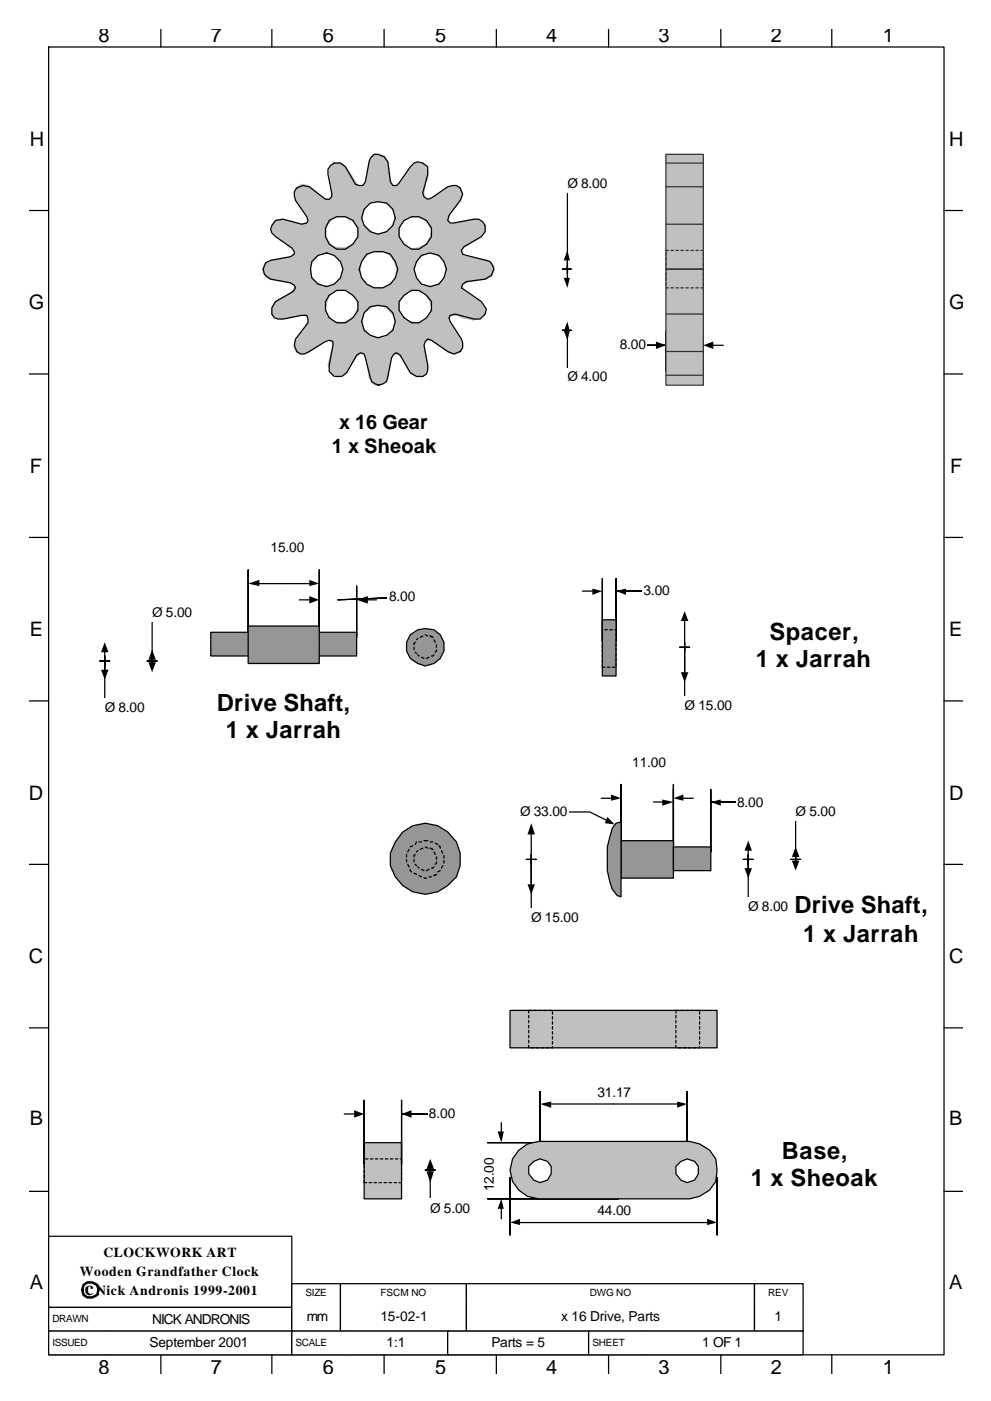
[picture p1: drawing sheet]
<svg xmlns="http://www.w3.org/2000/svg" width="210mm" height="297mm" viewBox="0 0 210 297" stroke-linecap="round" stroke-linejoin="round" font-family="sans-serif">
<g fill="none" stroke="#000" stroke-width=".26">
<path d="M10.3 10h190v277.2h-190zM34.1 6.2v3.8M57.7 6.2v3.8M81.5 6.2v3.8M105.3 6.2v3.8M129.1 6.2v3.8M152.9 6.2v3.8M176.5 6.2v3.8M6.3 44.6h4M200.3 44.6h4M6.3 79.3h4M200.3 79.3h4"/>
<path d="M6.3 113.9h4M200.3 113.9h4M6.3 148.6h4M200.3 148.6h4M6.3 183.3h4M200.3 183.3h4M6.3 217.9h4M200.3 217.9h4M6.3 252.6h4M200.3 252.6h4M34.1 287.2v4.1M57.7 287.2v4.1"/>
<path d="M81.5 287.2v4.1M105.3 287.2v4.1M129.1 287.2v4.1M152.9 287.2v4.1M176.5 287.2v4.1"/>
</g>
<path d="M10.3 262.1h51.6v15.1h-51.6z" fill-rule="evenodd" fill="#fff" stroke="#000" stroke-width=".26"/>
<path d="M61.9 272.2h10.3v3.9h-10.3z" fill-rule="evenodd" fill="#fff"/>
<path d="M61.9 276.1v-3.9h10.3v3.9" fill="none" stroke="#000" stroke-width=".26"/>
<path d="M72.2 272.2h26.8v3.9h-26.8z" fill-rule="evenodd" fill="#fff"/>
<path d="M72.2 276.1v-3.9h26.8v3.9" fill="none" stroke="#000" stroke-width=".26"/>
<path d="M99 272.2h61.1v3.9h-61.1z" fill-rule="evenodd" fill="#fff"/>
<path d="M99 276.1v-3.9h61.1v3.9" fill="none" stroke="#000" stroke-width=".26"/>
<path d="M160.1 272.2h10.3v3.9h-10.3z" fill-rule="evenodd" fill="#fff"/>
<path d="M160.1 276.1v-3.9h10.3v3.9" fill="none" stroke="#000" stroke-width=".26"/>
<path d="M10.3 277.2h13.5v5h-13.5z" fill-rule="evenodd" fill="#fff"/>
<path d="M23.8 277.2h-13.5v5h13.5" fill="none" stroke="#000" stroke-width=".26"/>
<path d="M23.8 277.2h38.1v5h-38.1z" fill-rule="evenodd" fill="#fff"/>
<path d="M23.8 277.2h38.1v5h-38.1" fill="none" stroke="#000" stroke-width=".26"/>
<path d="M61.9 276.1h10.3v6.1h-10.3z" fill-rule="evenodd" fill="#fff"/>
<path d="M61.9 276.1v6.1h10.3v-6.1" fill="none" stroke="#000" stroke-width=".26"/>
<path d="M72.2 276.1h26.8v6.1h-26.8z" fill-rule="evenodd" fill="#fff"/>
<path d="M72.2 276.1v6.1h26.8v-6.1" fill="none" stroke="#000" stroke-width=".26"/>
<path d="M99 276.1h61.1v6.1h-61.1z" fill-rule="evenodd" fill="#fff"/>
<path d="M99 276.1v6.1h61.1v-6.1" fill="none" stroke="#000" stroke-width=".26"/>
<path d="M160.1 276.1h10.3v6.1h-10.3z" fill-rule="evenodd" fill="#fff"/>
<path d="M160.1 276.1v6.1h10.3v-6.1" fill="none" stroke="#000" stroke-width=".26"/>
<path d="M10.3 282.2h12.5v5h-12.5z" fill-rule="evenodd" fill="#fff"/>
<path d="M22.8 282.2h-12.5v5h12.5" fill="none" stroke="#000" stroke-width=".26"/>
<path d="M22.8 282.2h39.1v5h-39.1z" fill-rule="evenodd" fill="#fff"/>
<path d="M22.8 282.2h39.1v5h-39.1" fill="none" stroke="#000" stroke-width=".26"/>
<path d="M61.9 282.2h11.4v5h-11.4z" fill-rule="evenodd" fill="#fff"/>
<path d="M73.3 282.2h-11.4v5h11.4" fill="none" stroke="#000" stroke-width=".26"/>
<path d="M73.3 282.2h21.7v5h-21.7z" fill-rule="evenodd" fill="#fff"/>
<path d="M73.3 282.2h21.7v5h-21.7" fill="none" stroke="#000" stroke-width=".26"/>
<path d="M95 282.2h29.9v5h-29.9z" fill-rule="evenodd" fill="#fff" stroke="#000" stroke-width=".26"/>
<path d="M124.9 282.2h11.4v5h-11.4z" fill-rule="evenodd" fill="#fff"/>
<path d="M136.3 282.2h-11.4v5h11.4" fill="none" stroke="#000" stroke-width=".26"/>
<path d="M136.3 282.2h34.1v5h-34.1z" fill-rule="evenodd" fill="#fff"/>
<path d="M136.3 282.2h34.1v5h-34.1" fill="none" stroke="#000" stroke-width=".26"/>
<path d="M141.3 70.3v8.5zM149.2 70.3v8.5zM134.1 73.2h7.2z" fill-rule="evenodd" fill="#fff"/>
<path d="M137.1 73.2h2.1M141.3 70.3v8.5v-8.5M141.3 73.2h-7.2h7.2M149.2 70.3v8.5v-8.5M151.3 73.2h2.2" fill="none" stroke="#000" stroke-width=".26"/>
<path d="M139.2 72.4l2.1 .8-2.1 .8zM149.2 73.2l2.1-.8v1.6z" fill="#000"/>
<path d="M131.2 71.1h6.1v4h-6.1z" fill-rule="evenodd" fill="#fff"/>
<path d="M141.3 32.7h7.9v49h-7.9z" fill-rule="evenodd" fill="#c0c0c0" stroke="#333" stroke-width=".26"/>
<g fill="none" stroke="#333" stroke-width=".26">
<path d="M141.3 34.6h7.9M141.3 39.6h7.9M141.3 53.1h.5M141.3 53.6v.6M141.3 54.7v.5M141.3 55.7v.6M141.3 56.8v.5M141.3 57.9v.5M141.3 58.9v.5M141.3 60v.5M141.3 57.1h7.9M141.3 47.5h7.9"/>
<path d="M142.3 53.1h.6M143.4 53.1h.5M144.5 53.1h.5M145.5 53.1h.5M146.6 53.1h.5M147.6 53.1h.6M148.7 53.1h.5M149.2 53.6v.6M149.2 54.7v.5M149.2 55.7v.6M149.2 56.8v.5M149.2 57.9v.5"/>
<path d="M149.2 58.9v.5M149.2 60v.5M141.3 61h.5M141.3 79.6h7.9M141.3 74.5h7.9M141.3 66.6h7.9M142.3 61h.6M143.4 61h.5M144.5 61h.5M145.5 61h.5M146.6 61h.5M147.6 61h.6"/>
<path d="M148.7 61h.5"/>
</g>
<path d="M119.3 57.1h1.9zM120.4 56.3v1.8z" fill-rule="evenodd" fill="#fff"/>
<path d="M120.4 39.1v18v-1.9M119.3 57.1h1.9h-1.9M120.4 58.1v-1.8v1.8M120.4 57.1v2.1" fill="none" stroke="#000" stroke-width=".26"/>
<path d="M120.4 53.1l.5 2.1h-1.3zM119.6 58.9h1.3l-.5 2.1z" fill="#000"/>
<g fill="#fff">
<path d="M119.9 37h9.2v3.9h-9.2z" fill-rule="evenodd"/>
<path d="M119.3 70h1.9zM120.4 69.2v1.9z" fill-rule="evenodd"/>
</g>
<path d="M119.3 70h1.9h-1.9M120.4 71.1v-1.9v1.9M120.4 70.3v-.3v10.1M120.4 70h.1" fill="none" stroke="#000" stroke-width=".26"/>
<path d="M120.4 68.2l.5 2.1h-1.3zM119.6 70h1.3l-.5 2.1z" fill="#000"/>
<g fill="#fff">
<path d="M119.9 78h9.2v3.9h-9.2z" fill-rule="evenodd"/>
<path d="M108.2 249.7v12.1zM152.1 249.7v12.1z" fill-rule="evenodd"/>
</g>
<path d="M110.3 259.2h40M108.2 261.8v-12.1v12.1M152.1 261.8v-12.1v12.1" fill="none" stroke="#000" stroke-width=".26"/>
<path d="M108.2 259.2l2.1-.8v1.3zM150 258.4l2.1 .8-2.1 .5z" fill="#000"/>
<g fill="#fff">
<path d="M126.5 254.7h7.6v4h-7.6z" fill-rule="evenodd"/>
<path d="M114.6 231.4v15.4zM145.8 231.4v15.4z" fill-rule="evenodd"/>
</g>
<path d="M114.6 231.4v15.4v-15.4M116.7 234.1h27.2M145.8 231.4v15.4v-15.4" fill="none" stroke="#000" stroke-width=".26"/>
<path d="M114.6 234.1l2.3-.6v1.4zM143.7 233.5l2.1 .6-2.1 .8z" fill="#000"/>
<g fill="#fff">
<path d="M126.5 229.6h7.6v3.9h-7.6z" fill-rule="evenodd"/>
<path d="M103.5 254.2h27.7zM103.5 242.3h27.7z" fill-rule="evenodd"/>
</g>
<path d="M106.4 238v2.2M103.5 254.2h27.7h-27.7M103.5 242.3h27.7h-27.7M106.4 256v2.4" fill="none" stroke="#000" stroke-width=".26"/>
<path d="M105.6 239.9h1.3l-.5 2.4zM106.4 254.2l.5 2.1h-1.3z" fill="#000"/>
<path d="M101.9 245.2h3.9v7.9h-3.9z" fill-rule="evenodd" fill="#fff"/>
<path d="M77.3 242.3h7.9v11.9h-7.9z" fill-rule="evenodd" fill="#c0c0c0" stroke="#000" stroke-width=".26"/>
<g fill="none" stroke="#000" stroke-width=".26">
<path d="M77.3 250.2v.5h.5M77.3 246v.5M77.3 247v.6M77.3 248.1v.5M77.3 249.1v.6M77.5 245.7h.6M78.3 250.7h.5M78.6 245.7h.5M79.4 250.7h.5M79.6 245.7h.6M80.4 250.7h.6M80.7 245.7h.5"/>
<path d="M81.5 250.7h.5M81.8 245.7h.5M82.5 250.7h.6M82.8 245.7h.5M83.6 250.7h.5M83.9 245.7h.5M84.7 250.7h.5M84.9 245.7h.3v.3M85.2 246.5v.5M85.2 247.6v.5M85.2 248.6v.5M85.2 249.7v.5"/>
</g>
<path d="M77.3 233.3v13.5zM85.2 233.3v13.5zM85.2 236.2h8.5z" fill-rule="evenodd" fill="#fff"/>
<path d="M73 236.2h2.4M77.3 233.3v13.5v-13.5M85.2 233.3v13.5v-13.5M85.2 236.2h8.5h-8.5M87.3 236.2h2.1" fill="none" stroke="#000" stroke-width=".26"/>
<path d="M75.1 235.4l2.2 .8-2.2 .8zM85.2 236.2l2.1-.8v1.6z" fill="#000"/>
<g fill="#fff">
<path d="M90.8 234.1h6v3.9h-6z" fill-rule="evenodd"/>
<path d="M90.2 248.1h2.1zM91.3 247v2.1z" fill-rule="evenodd"/>
</g>
<path d="M90.2 248.1h2.1h-2.1M91.3 249.1v-2.1v2.1M91.3 248.6v-.5v7.9M91.3 247.6v.5" fill="none" stroke="#000" stroke-width=".26"/>
<path d="M91.3 245.7l.8 2.1h-1.6zM90.5 248.4h1.6l-.8 2.3z" fill="#000"/>
<path d="M91 253.9h9v4.2h-9z" fill-rule="evenodd" fill="#fff"/>
<path d="M108.2 214.2h43.9v8h-43.9z" fill-rule="evenodd" fill="#c0c0c0" stroke="#000" stroke-width=".26"/>
<g fill="none" stroke="#000" stroke-width=".26">
<path d="M112.2 215.3v.5M112.2 216.3v.6M112.2 217.4v.5M112.2 218.5v.5M112.2 219.5v.5M112.7 214.2h-.5v.6M113.2 214.2h.6M114.3 214.2h.5M115.4 214.2h.5M116.4 214.2h.5M117.2 214.5v.5M117.2 215.5v.6"/>
<path d="M117.2 216.6v.5M117.2 217.7v.5M117.2 218.7v.6M117.2 219.8v.5M143.4 215.3v.5M143.4 216.3v.6M143.4 217.4v.5M143.4 218.5v.5M143.4 219.5v.5M143.9 214.2h-.5v.6M144.5 214.2h.5M145.5 214.2h.5"/>
<path d="M146.6 214.2h.5M147.6 214.2h.6M148.4 214.5v.5M148.4 215.5v.6M148.4 216.6v.5M148.4 217.7v.5M148.4 218.7v.6M148.4 219.8v.5M112.2 220.6v.5M112.2 221.6v.6M112.7 222.2h.5M113.8 222.2h.5"/>
<path d="M114.8 222.2h.6M115.9 222.2h.5M117.2 221.9v.3h-.3M117.2 220.8v.6M143.4 220.6v.5M143.4 221.6v.6M143.9 222.2h.6M145 222.2h.5M146 222.2h.6M147.1 222.2h.5M148.4 221.9v.3h-.2M148.4 220.8v.6"/>
</g>
<path d="M110.1 243.9l1.8-1.4 2.4-.5h32l2.1 .5 2.1 1.4 1.4 1.8 .2 2.4-.2 2.4-1.4 1.8-2.1 1.3-2.1 .6h-32a6 6 0 0 1-5.6-3.8 6 6 0 0 1 1.4-6.5z" fill-rule="evenodd" fill="#c0c0c0" stroke="#000" stroke-width=".26"/>
<g fill="#fff" stroke="#000" stroke-width=".26">
<path d="M143.4 247.3l1.1-1.1 1.3-.5 1.6 .5 .8 1.1v1.6l-.8 1.3-1.6 .5-1.3-.5-1.1-1.3z" fill-rule="evenodd"/>
<path d="M112.2 247.3l1-1.1 1.4-.5 1.6 .5 .7 1.1v1.6l-.7 1.3-1.6 .5-1.4-.5-1-1.3z" fill-rule="evenodd"/>
</g>
<path d="M131.8 166.3v14.3zM142.9 166.3v14.3z" fill-rule="evenodd" fill="#fff"/>
<path d="M127.5 169.2h2.4M131.8 166.3v14.3v-14.3M142.9 166.3v14.3v-14.3M144.7 169.2h2.4" fill="none" stroke="#000" stroke-width=".26"/>
<path d="M129.6 168.5l2.2 .7-2.2 .6zM142.9 169.2l2.1-.7v1.3z" fill="#000"/>
<g fill="#fff">
<path d="M133.9 159.7h7.9v4h-7.9z" fill-rule="evenodd"/>
<path d="M111.7 182.2h2.1zM112.7 181.2v2.1z" fill-rule="evenodd"/>
</g>
<path d="M112.7 176.7v5.5M111.7 182.2h2.1h-2.1M112.7 183.3v-2.1v2.1M112.7 187.8v-5.6v12.4" fill="none" stroke="#000" stroke-width=".26"/>
<path d="M112.7 174.5l.8 2.4h-1.6zM111.9 187.5h1.6l-.8 2.1z" fill="#000"/>
<g fill="#fff">
<path d="M112.4 192.5h10.9v4h-10.9z" fill-rule="evenodd"/>
<path d="M157.7 182.2h2.1zM158.7 181.2v2.1z" fill-rule="evenodd"/>
</g>
<path d="M157.7 182.2h2.1h-2.1M158.7 183.3v-2.1v2.1M158.7 184.1v-1.9v10.1M158.7 180.1v2.1" fill="none" stroke="#000" stroke-width=".26"/>
<path d="M158.7 178.2l.8 2.2h-1.5zM158 184.1h1.5l-.8 2.1z" fill="#000"/>
<g fill="#fff">
<path d="M158.5 190.1h9v4h-9z" fill-rule="evenodd"/>
<path d="M167.7 182.2h2.2zM168.8 181.2v2.1z" fill-rule="evenodd"/>
</g>
<path d="M168.8 172.2v10v-.5M167.7 182.2h2.2h-2.2M168.8 183.3v-2.1v2.1M168.8 182.2v.5" fill="none" stroke="#000" stroke-width=".26"/>
<path d="M168.8 179.6l.8 2.1h-1.6zM168 182.5h1.6l-.8 2.1z" fill="#000"/>
<g fill="#fff">
<path d="M168.5 170h9v4h-9z" fill-rule="evenodd"/>
<path d="M142.9 167.4v13.2zM150.8 167.4v13.2zM150.8 170h8.5z" fill-rule="evenodd"/>
</g>
<path d="M138.6 170h2.2M142.9 167.4v13.2v-13.2M150.8 167.4v13.2v-13.2M150.8 170h8.5h-8.5M152.7 170h2.3" fill="none" stroke="#000" stroke-width=".26"/>
<path d="M140.5 169.5l2.4 .5-2.4 .8zM150.8 170l2.1-.5v1.3z" fill="#000"/>
<g fill="#fff">
<path d="M156.1 167.9h6.4v4.3h-6.4z" fill-rule="evenodd"/>
<path d="M144.2 182.2h2.1zM145.3 181.2v2.1z" fill-rule="evenodd"/>
</g>
<path d="M120.4 172.2h4.7l3.8 1.8M144.2 182.2h2.1h-2.1M145.3 183.3v-2.1v2.1" fill="none" stroke="#000" stroke-width=".26"/>
<path d="M128.9 173.2l1.5 1.6-2.1-.3z" fill="#000"/>
<path d="M109.8 170h10.8v4h-10.8z" fill-rule="evenodd" fill="#fff"/>
<g fill="#969696" stroke="#000" stroke-width=".26">
<path d="M131.8 178.2h11.1v8h-11.1z" fill-rule="evenodd"/>
<path d="M142.9 179.6h7.9v5h-7.9z" fill-rule="evenodd"/>
<path d="M130.7 174.5l1.1-.2v15.8l-.8-.2-1.1-1.3-1-4v-5l1-4z" fill-rule="evenodd"/>
</g>
<path d="M21.2 140.1h2.1zM22.2 139.1v2.1z" fill-rule="evenodd" fill="#fff"/>
<path d="M22.2 138v2.1M21.2 140.1h2.1h-2.1M22.2 141.2v-2.1v2.1M22.2 142.3v-2.2v10.1" fill="none" stroke="#000" stroke-width=".26"/>
<path d="M22.2 136.2l.8 2.1h-1.6zM21.4 142h1.6l-.8 2.1z" fill="#000"/>
<g fill="#fff">
<path d="M22 148.1h9v3.9h-9z" fill-rule="evenodd"/>
<path d="M31.2 140.1h2.1zM32.3 139.1v2.1z" fill-rule="evenodd"/>
</g>
<path d="M32.3 130.1v10v-.5M31.2 140.1h2.1h-2.1M32.3 141.2v-2.1v2.1M32.3 140.1v.6" fill="none" stroke="#000" stroke-width=".26"/>
<path d="M32.3 137.8l.8 2.1h-1.6zM31.5 140.4h1.6l-.8 2.1z" fill="#000"/>
<g fill="#fff">
<path d="M32 128h9v3.9h-9z" fill-rule="evenodd"/>
<path d="M67.7 124.3v10.8zM75.7 124.3v10.8zM71.7 127.2l13.5-.6z" fill-rule="evenodd"/>
</g>
<path d="M63.5 127.2h2.4M67.7 124.3v10.8v-10.8M71.7 127.2l13.5-.6-13.5 .6M75.7 124.3v10.8v-10.8M77.8 127.2h2.1" fill="none" stroke="#000" stroke-width=".26"/>
<path d="M65.6 126.4l2.1 .8-2.1 .8zM75.7 127.2l2.4-.8v1.6z" fill="#000"/>
<g fill="#fff">
<path d="M82 124.5h6.4v4h-6.4z" fill-rule="evenodd"/>
<path d="M52.7 120.8v14.3zM67.7 120.8v14.3z" fill-rule="evenodd"/>
</g>
<path d="M52.7 120.8v14.3v-14.3M54.8 123.7h11.1M67.7 120.8v14.3v-14.3" fill="none" stroke="#000" stroke-width=".26"/>
<path d="M52.7 123.7l2.3-.8v1.4zM65.6 122.9l2.1 .8-2.1 .6z" fill="#000"/>
<g fill="#fff">
<path d="M57.1 114.2h7.7v4h-7.7z" fill-rule="evenodd"/>
<path d="M144.2 137.2h2.1zM145.3 136.2v1.8z" fill-rule="evenodd"/>
</g>
<path d="M144.2 137.2h2.1h-2.1M145.3 138v-1.8v1.8M145.3 131.7v5.5M145.3 142.8v-5.6v12.5" fill="none" stroke="#000" stroke-width=".26"/>
<path d="M145.3 129.6l.7 2.1h-1.5zM144.5 142.5h1.5l-.7 2.1z" fill="#000"/>
<g fill="#fff">
<path d="M145 147.5h10.6v4h-10.6z" fill-rule="evenodd"/>
<path d="M127.8 122.7v13.2zM130.7 122.7v13.2zM130.7 125.3h8.5z" fill-rule="evenodd"/>
</g>
<path d="M123.6 125.3h2.1M127.8 122.7v13.2v-13.2M130.7 122.7v13.2v-13.2M130.7 125.3h8.5h-8.5M132.8 125.3h2.1" fill="none" stroke="#000" stroke-width=".26"/>
<path d="M125.7 124.8l2.1 .5-2.1 .8zM130.7 125.3l2.1-.5v1.3z" fill="#000"/>
<path d="M136.3 123.2h6v4h-6z" fill-rule="evenodd" fill="#fff"/>
<path d="M127.8 131.4h2.9v11.9h-2.9z" fill-rule="evenodd" fill="#969696" stroke="#000" stroke-width=".26"/>
<g fill="none" stroke="#000" stroke-width=".26">
<path d="M127.8 133.5v.6M127.8 134.6v.5M127.8 135.6v.6M127.8 136.7v.5M127.8 137.8v.5M127.8 138.8v.5M127.8 139.9v.5M128.3 133.5h.6M129.4 133.5h.5M130.4 133.5h.3v.3M130.7 134.3v.5M130.7 135.4v.5"/>
<path d="M130.7 136.4v.6M130.7 137.5v.5M130.7 138.6v.5M130.7 139.6v.5M127.8 140.9v.6h.5M128.9 141.5h.5M129.9 141.5h.5M130.7 140.7v.5"/>
</g>
<g fill="#969696" stroke="#000" stroke-width=".26">
<path d="M44.7 134.1h31v5h-31z" fill-rule="evenodd"/>
<path d="M52.7 132.7h15v8h-15z" fill-rule="evenodd"/>
<path d="M85.5 176.4a7.5 7.5 0 0 1 8.6-.8 7.5 7.5 0 0 1 3.5 7.9l-.8 2.4-1.8 1.9a7.2 7.2 0 0 1-11.1-1.9l-1.1-2.4v-2.6l1.1-2.4z" fill-rule="evenodd"/>
</g>
<g fill="none" stroke="#000" stroke-width=".26">
<path d="M67.5 54.2a3.5 3.5 0 0 1 4.8 1.3 3.5 3.5 0 0 1-1.3 4.8 3.5 3.5 0 0 1-4.9-1.4l-.2-1.8 .2-1.6zM69.8 46.7a3.8 3.8 0 0 1 6.1 1.6 3.8 3.8 0 0 1-4.5 4.5 3.8 3.8 0 0 1-1.6-6.1zM77.3 44.4l1.3-1.4 1.6-.2a3.4 3.4 0 0 1 3.5 2.4 3.4 3.4 0 0 1-1.7 3.9 3.5 3.5 0 0 1-4.2-.5 3.5 3.5 0 0 1-.5-4.2zM77.8 53.9l1.6-.5h1.8l1.6 .5 1.1 1.6 .5 1.6a4.1 4.1 0 0 1-4.1 4 4.1 4.1 0 0 1-4.1-4l.5-1.6zM85.7 46.7a3.5 3.5 0 0 1 4.9 .2 3.5 3.5 0 0 1-.1 4.9l-1.6 1h-1.6l-1.6-1-1-1.6v-1.9zM89.4 54.2a3.5 3.5 0 0 1 5.3 3 3.5 3.5 0 0 1-5.3 3 3.7 3.7 0 0 1 0-6zM69.8 62.6l1.6-1h1.9l1.6 1 1 1.3a3.8 3.8 0 0 1-4.5 4.5 3.6 3.6 0 0 1-1.6-5.8zM70.9 79.8l-1.1-1v-1.4l.8-4.2v-.8l-.8-.3-.7 .3-4.5 2.7h-.8l-.8-.6-.6-1.3 .3-1.3 2.7-3.5v-.8l-.3-.7h-1.1l-3.9 .7h-1.1l-.8-.2-.5-.8v-1.3l.8-1.4 3.7-2.1 .5-.8-.3-.5-.8-.5-4.2-.8-1.3-1.1-.3-1 .6-1.4 1-.5 4.2-.8 .8-.5v-.5l-.5-.8-3.4-2.4-.8-.8-.3-.8 .3-.8 .8-1.1 1.6-.2 3.9 1 1.1-.2 .3-.6-.3-.8-2.4-3.4-.3-1v-.8l.6-.8 1.3-.6 1.3 .3 3.5 2.6h.7l.6-.5v-.8l-.8-3.9v-1.1l.5-.8 .8-.5h1.3l1.1 .8 2.1 3.7 .8 .2h.8l.5-.8 1.1-5 .8-.8h.8l1.3 .5 .8 1.1 .5 4.2 .5 .8h.8l.6-.5 2.3-3.4 .8-.8 .8-.3 1.1 .3 1.1 .8v1.6l-1.1 3.9 .3 .8 .8 .5 .7-.2 3.5-2.4 1-.3h.8l.8 .6 .6 1.3-.6 1.3-2.4 3.2-.2 1 .5 .6h.8l4.2-.8h1.1l.8 .5 .5 .8v1.3l-.8 1.1-3.7 2.1-.5 .8 .3 .8 5.8 1.6 .5 .8 .3 .8-.6 1.3-1.3 .8-3.9 .5-.8 .5-.3 .8 4.2 2.9 1.1 1.6-.3 1.1-1 1h-1.4l-3.9-1-1.1 .3-.3 .5 .3 .8 2.4 3.7 .3 .8v1l-.6 .8-1.3 .6-1.3-.6-3.5-2.4-.7-.2-.6 .5-.2 .8 .8 4.2v1.1l-.3 .8-.8 .5h-1.3l-1.4-.8-2.1-3.7-.8-.5-.5 .3-.5 .7-1.1 5.1-.8 .5-1 .3M71.2 79.8h1.3l1.1-.8 2.1-3.7 .8-.5 .8 .3 1.5 5.8 .8 .5 .8 .3M77.3 66.3l1.3-1.3 1.6-.3a3.4 3.4 0 0 1 3.5 2.4 3.4 3.4 0 0 1-1.7 4l-1.8 .5-1.6-.5-1.3-1.1-.6-1.8zM85.7 62.6l1.6-1h1.6l1.6 1 1 1.3v1.9l-1 1.6-1.6 1h-1.6l-1.6-1-1-1.6v-1.9zM87.6 179.3l-.6 .3"/>
<path d="M88.4 178.5l-.3 .5M88.9 178.5h.5M89.7 179.8l-.5 .3M90 178.2h.8M90.2 179.6l.6 .2M91.3 178.5h.5M91.3 179.8l.5 .3M92.3 178.8l.6 .2M93.1 179.3l.3 .3v.2M86.3 181.2v.5M86.3 182.2v.5M86.5 183.3l.3 .5"/>
<path d="M86.8 180.1l-.3 .5M87 184.3v.3l.3 .3M87.8 185.1l.6 .3M87.8 182.2v.5M88.1 183.3l.3 .2M88.1 181.2l-.3 .2v.3M88.6 183.8l.3 .3M88.6 180.4l-.2 .2M88.9 185.6l.5 .3M89.4 184.3l.6 .3M90 186.2h.5M91 185.9h.5"/>
<path d="M91 184.3l-.5 .3M92.1 180.6l.2 .6M92.1 183.8l-.3 .3h-.3M92.6 185.4l-.5 .2M92.6 181.7v.5M92.6 182.7v.3l-.3 .3M93.4 184.6l-.5 .3M93.7 180.4l.2 .5M93.9 183.5l-.2 .6M94.2 181.4v.5M94.2 182.5v.5"/>
</g>
<g fill="#c0c0c0" stroke="#c0c0c0" stroke-width=".26">
<path d="M80.2 32.7l1.3 .3 .8 1.3 .5 3.4 .3 1.1 .5 .8 .8-.3 .5-.5 2.4-3.4 1.1-.8h1.3l.8 .8 .3 1.3v1l-.6 1.4-.2 1.6v1l.5 .5h.8l3.9-2.6 1.1-.3 .8 .3 .8 .8-6.9 6.9a3.9 3.9 0 0 0-6.1 .2l-.2 1.9 .2 1.6 .8 1 1.6 .8-1.8 1.6-1.6 1.1-1.1-1.3-1.3-.8h-1.9l-.5-.8-.5-3.2a3.9 3.9 0 0 0 5.3-3.2 3.7 3.7 0 0 0-4.8-3.4l.3-4.8z" fill-rule="evenodd"/>
<path d="M84.7 50.4l1 1.6 1.3 .8 1.6-.2 1.9-.8 .8-1.6 .2-1.6-.7-1.3-1.1-1.1 3.4-3.2 4.3-3.4 .8 1.3-.3 1.3-2.4 3-.5 1.8 .8 .5 5-1 1.3 .5 .8 .8v1.3l-1.6 1.6-3.4 2.1v.8l.3 .6 .5 .2 4.5 .8 1 .5 .6 .8v1.1h-10.1a3.7 3.7 0 0 0-4.2-4 3.7 3.7 0 0 0-2.1 5.3h-2.7l-1.6-.5v-1.6l-.5-1.6-1.1-1.3 .3-.8 .8-1.3z" fill-rule="evenodd"/>
<path d="M84.1 56.8l.8-.5 1.4-.6 1.8-.2-.3 2.1a3.3 3.3 0 0 0 5.1 2.6l1.3-1 .5-1.3-.2-1.6h5l5.3 .8-.3 1.3-1.3 .8-3.7 .5-.8 .3-.8 .5 .3 .8 .5 .5 3.4 2.4 .8 1.3v1.1l-1 .8-1.1 .2-.3 .3-2.3-.5-1.4-.5h-1l-.6 .5-.2 .5 2.9 4.2 .3 1.1-.3 1.1-.8 .5-6.9-6.9a3.6 3.6 0 0 0 1.2-3.9 3.6 3.6 0 0 0-3.3-2.4l-1.6 .2-1 1.1-.8 1.3-1.6-1.8-1.1-1.6 1.3-1.1 .8-1.3z" fill-rule="evenodd"/>
<path d="M79.1 61h1.6l1.6-.2 1-1.1h1.1l1.3 .8 1.3 1.1a3.8 3.8 0 0 0-1.5 6l3.1 .8 1.4-.5 1.3-1.3 3.2 3.4 3.4 4.5-1.3 .6-1.4-.3-2.9-2.1-1-.6h-.8l-.5 .6v.8l.8 4.2-.3 1.3-.8 .8a2.73 2.73 0 0 1-3.2-1.6l-1.3-2.4-.8-.7h-.8l-.5 .5-.8 4.7-1.6 1.4h-1.1l.3-9.8a4.1 4.1 0 0 0 4-4.5l-1.4-1.6-1-.8-1.6-.3-1.6 .6 .3-2.4z" fill-rule="evenodd"/>
<path d="M73.3 61.6l1.8-1.6 1.6-1.1 1.1 1.3 1.3 .8h1.6l.5 .8 .6 1.3 .2 1.9-1.8-.3-1.6 .6-1.3 1a3.6 3.6 0 0 0 .3 3.9 3.6 3.6 0 0 0 3.6 1.4v4.8l-.8 5.3-1.3-.3-.8-1.3-.5-3.7-.3-.8-.5-.8-.8 .3-.5 .5-2.4 3.4-1.3 .8h-1.1l-.8-1-.3-1.1-.2-.3 1-3.7v-1l-.5-.6-.5-.2-4.2 2.9-1.1 .3-1.1-.3-.5-.8 6.9-6.9a3.6 3.6 0 0 0 3.9 1.2 3.6 3.6 0 0 0 2.4-3.3l-.2-1.6-1.1-1z" fill-rule="evenodd"/>
<path d="M55.8 56.8h9.8a4.1 4.1 0 0 0 4.5 4l1.6-1.1 .8-1.3 .3-1.6-.6-1.3h2.4l1.9 .5v1.6l.2 1.6 1.1 1v1.1l-.8 1.3-1.1 1.3a3.8 3.8 0 0 0-6.1-1.5l-.7 3.1 .5 1.6 1.3 1.1-3.4 3.1-4.5 3.5-.6-1.3 .3-1.4 2.1-2.9 .6-1v-.8l-.6-.5h-.8l-4.2 .7-1.3-.2-.8-.8a2.73 2.73 0 0 1 1.6-3.2l2.3-1.3 .8-.8v-.8l-.5-.5-4.8-.8-.7-.6-.6-1z" fill-rule="evenodd"/>
<path d="M62.7 40.1l.8-.8 6.9 7.2a3.6 3.6 0 0 0 .2 5.8l1.9 .3 1.6-.3 1-.8 .8-1.3 1.6 1.8 1.1 1.6-1.3 1.1-.8 1.3v1.6l-.8 .5-1.4 .5h-1.8a3.5 3.5 0 0 0-2.9-5 3.5 3.5 0 0 0-3.7 4.5h-4.8l-5.3-.8 .3-1.3 1.3-.8 4.5-.8 .8-.8-.3-.8-3.9-2.9-.8-1v-1.1l.8-1.1 1.6-.2 3.7 1h1l.6-.5v-1.1l-2.7-3.7-.3-1.3z" fill-rule="evenodd"/>
<path d="M62.7 39.9l1.3-.8 1.4 .2 3.7 2.9h1l.5-.7-.2-.6-.6-4.2 .3-1.3 .8-.8a2.63 2.63 0 0 1 2.9 1.6l2.1 3.1h.8l.8-.5 .8-4.8 .5-.8 .8-.5h1.1v9.8a3.8 3.8 0 0 0-4 4.5l1.1 1.3 1.3 1.1 1.3 .3 1.6-.6v2.4l-.5 1.9-1.6-.3-1.6 .5-1 1.1-2.4-.8-1.3-1.1 1.5-1.3 .8-1.3v-1.6a3.6 3.6 0 0 0-5.5-2.1l-1.1 1.3z" fill-rule="evenodd"/>
</g>
<path d="M87 134.6l1.6-1.1a4 4 0 0 1 5.6 2.9 4 4 0 0 1-4 4.8l-1.6-.5a3.8 3.8 0 0 1-1.6-6.1z" fill-rule="evenodd" fill="#969696" stroke="#000" stroke-width=".26"/>
<g fill="none" stroke="#000" stroke-width=".26">
<path d="M87.8 137.2v.6M88.1 138.3l.3 .3M88.1 136.2l-.3 .2v.3M88.6 138.8l.3 .3M88.6 135.4l-.2 .2M89.4 139.3l.6 .3M89.7 134.8l-.5 .3M90.2 134.6l.6 .2M91 139.3l-.5 .3M91.3 134.8l.5 .3M92.1 135.6l.2 .6M92.1 138.8l-.3 .3h-.3"/>
<path d="M92.6 136.7v.5M92.6 137.8v.2l-.3 .3"/>
</g>
<path d="M17.7 272.4l.8-.5h1.1l1 .5 .3 1.1-.3 1-1 .6h-1.1l-.8-.6-.2-1z" fill="none" stroke="#000" stroke-width=".53"/>
<g font-size="5">
<text x="163.2" y="135.6">Spacer,</text>
<text x="160.3" y="141.5">1 x Jarrah</text>
<text x="46" y="150.7">Drive Shaft,</text>
<text x="47.9" y="156.5">1 x Jarrah</text>
<text x="168.5" y="193.6">Drive Shaft,</text>
<text x="170.4" y="199.7">1 x Jarrah</text>
<text x="165.9" y="245.7">Base,</text>
<text x="159.3" y="251.5">1 x Sheoak</text>
</g>
<g font-size="4.2">
<text x="20.9" y="8.9">8</text>
<text x="44.7" y="8.9">7</text>
<text x="68.5" y="8.9">6</text>
<text x="92.3" y="8.9">5</text>
<text x="115.9" y="8.9">4</text>
<text x="139.7" y="8.9">3</text>
<text x="163.5" y="8.9">2</text>
<text x="187.3" y="8.9">1</text>
<text x="6.3" y="30.9">H</text>
<text x="201.3" y="30.9">H</text>
<text x="6.1" y="65.5">G</text>
<text x="201.3" y="65.5">G</text>
<text x="70.4" y="96">1 x Sheoak</text>
<text x="72" y="90.9">x 16 Gear</text>
<text x="6.3" y="100.2">F</text>
<text x="201.6" y="100.2">F</text>
<text x="6.3" y="134.8">E</text>
<text x="201.3" y="134.8">E</text>
<text x="6.1" y="169.5">D</text>
<text x="201.3" y="169.5">D</text>
<text x="6.1" y="204.2">C</text>
<text x="201.3" y="204.2">C</text>
<text x="6.3" y="238.6">B</text>
<text x="201.3" y="238.6">B</text>
<text x="6.3" y="273.2">A</text>
<text x="18" y="274.5">c</text>
<text x="201.3" y="273.2">A</text>
<text x="20.9" y="291.2">8</text>
<text x="44.7" y="291.2">7</text>
<text x="68.5" y="291.2">6</text>
<text x="92.3" y="291.2">5</text>
<text x="115.9" y="291.2">4</text>
<text x="139.7" y="291.2">3</text>
<text x="163.5" y="291.2">2</text>
<text x="187.3" y="291.2">1</text>
</g>
<g font-size="2.9">
<text x="120.4" y="39.9">Ø 8.00</text>
<text x="131.5" y="74">8.00</text>
<text x="120.4" y="80.9">Ø 4.00</text>
<text x="57.4" y="117.1">15.00</text>
<text x="32.3" y="130.9">Ø 5.00</text>
<text x="82.5" y="127.4">8.00</text>
<text x="136.5" y="126.1">3.00</text>
<text x="22.2" y="151">Ø 8.00</text>
<text x="145.3" y="150.5">Ø 15.00</text>
<text x="134.1" y="162.6">11.00</text>
<text x="110.3" y="172.9">Ø 33.00</text>
<text x="156.4" y="171.1">8.00</text>
<text x="168.8" y="172.9">Ø 5.00</text>
<text x="112.7" y="195.4">Ø 15.00</text>
<text x="158.7" y="193.1">Ø 8.00</text>
<text x="126.7" y="232.5">31.17</text>
<text x="91" y="237">8.00</text>
<text x="91.3" y="257.1">Ø 5.00</text>
<text x="104.8" y="252.6" transform="rotate(-90 104.8 252.6)">12.00</text>
<text x="126.7" y="257.6">44.00</text>
<text x="22" y="266.6">CLOCKWORK ART</text>
<text x="16.9" y="270.6">Wooden Grandfather Clock</text>
<text x="20.4" y="274.5">Nick Andronis 1999-2001</text>
<text x="32.3" y="280.6">NICK ANDRONIS</text>
<text x="65.1" y="280.1">mm</text>
<text x="80.7" y="280.1">15-02-1</text>
<text x="119.1" y="280.1">x 16 Drive, Parts</text>
<text x="164.3" y="280.1">1</text>
<text x="31.7" y="285.7">September 2001</text>
<text x="82" y="285.7">1:1</text>
<text x="104.2" y="285.7">Parts = 5</text>
<text x="149" y="285.7">1 OF 1</text>
</g>
<g font-size="2.1">
<text x="64.8" y="274.8">SIZE</text>
<text x="80.7" y="274.8">FSCM NO</text>
<text x="125.1" y="274.8">DWG NO</text>
<text x="163" y="274.8">REV</text>
<text x="11.1" y="280.4">DRAWN</text>
<text x="11.1" y="285.4">ISSUED</text>
<text x="62.7" y="285.4">SCALE</text>
<text x="125.7" y="285.4">SHEET</text>
</g>
</svg>
